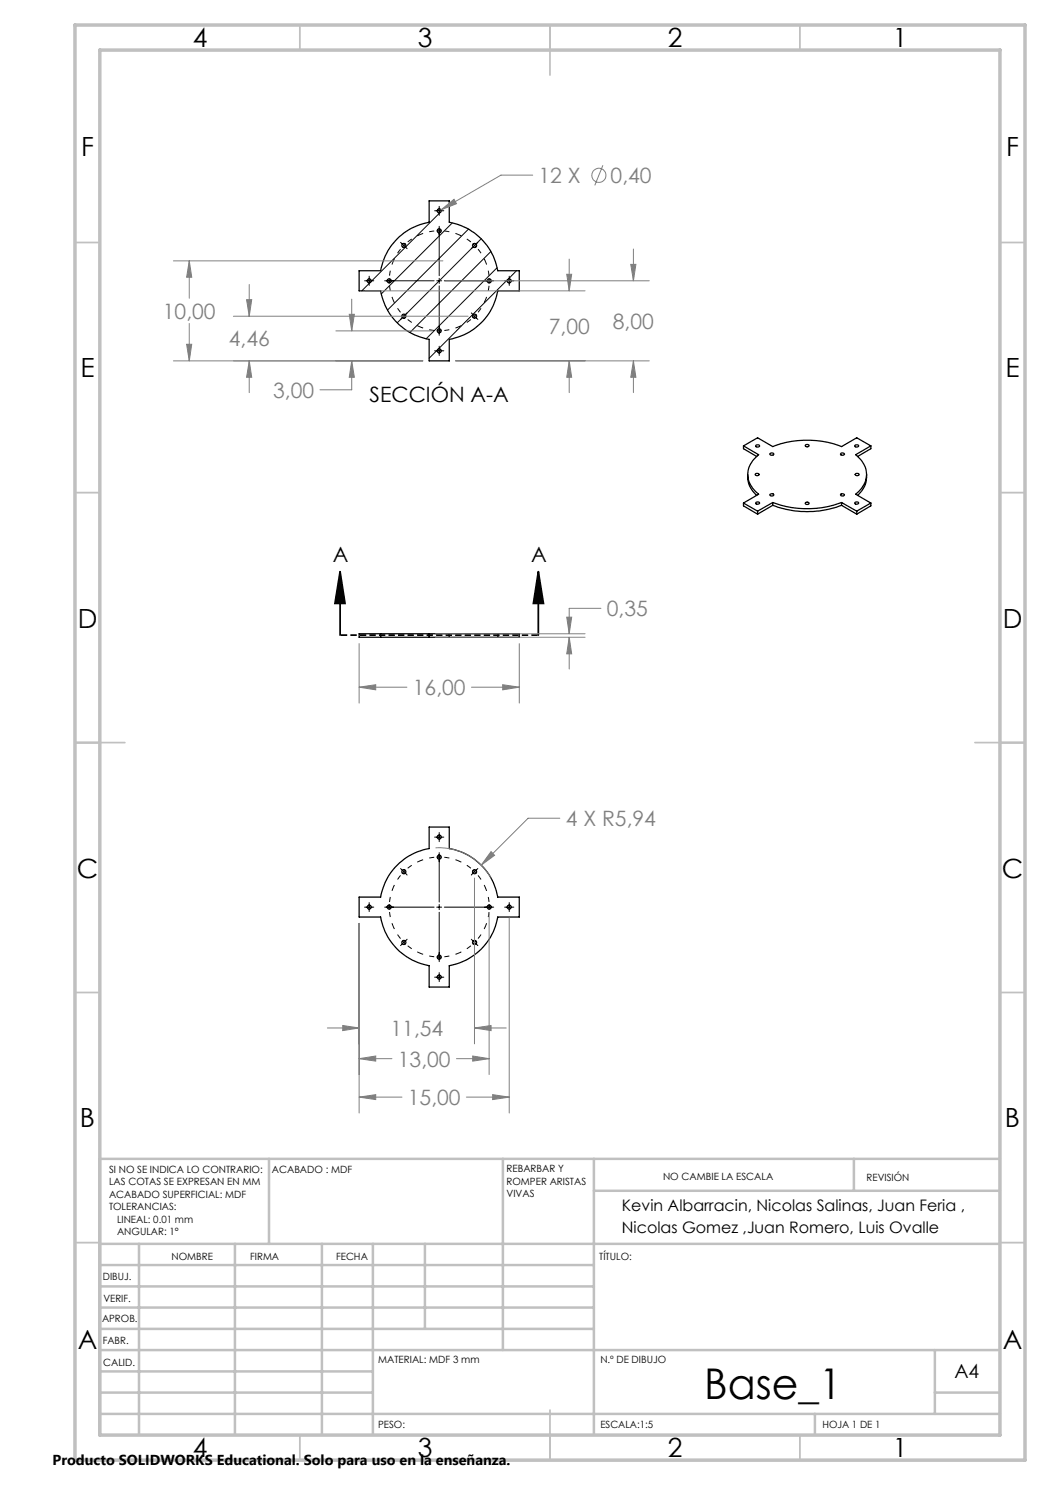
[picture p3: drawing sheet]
<svg xmlns="http://www.w3.org/2000/svg" width="210mm" height="297mm" viewBox="0 0 210 297" stroke-linecap="round" stroke-linejoin="round" font-family="sans-serif">
<g fill="none" stroke="#000" stroke-width=".25">
<path d="M71.8 54.1h4.3a11.9 11.9 0 0 1 9.7-9.7v-4.2h4.1v4.2a11.9 11.9 0 0 1 9.7 9.7h4.3v4.1h-4.3a11.9 11.9 0 0 1-9.7 9.7v4.3h-4.1v-4.3a11.9 11.9 0 0 1-9.7-9.7h-4.3zM148.7 89.2l3 1.7a4.7 4.7 0 0 0 0 7.9l-3 1.8M148.7 89.2l2.8-1.6 3.1 1.7a19.3 19.3 0 0 1 13.7 0l3-1.7 2.9 1.6M148.7 89.2v.5l2.6 1.6M149.5 94.9a4.9 4.9 0 0 0 1.8 4.2M151.1 94.8l.2-.1a.32 .32 0 0 1 .3 0 .32 .32 0 0 1 .2 .3l-.2 .1a.31 .31 0 0 1-.4 0 .31 .31 0 0 1-.1-.3zM151.2 89h.1a.31 .31 0 0 1 .4-.1 .31 .31 0 0 1 .1 .4v.1a.33 .33 0 0 1-.5 0 .33 .33 0 0 1-.1-.4zM154 90.8l.2-.2a.3 .3 0 0 1 .4-.1 .3 .3 0 0 1 .1 .5 .45 .45 0 0 1-.7-.2zM154 98.8h.1a.3 .3 0 0 1 .5-.1 .3 .3 0 0 1 0 .5 .34 .34 0 0 1-.4 0 .34 .34 0 0 1-.2-.4zM161.1 89a.36 .36 0 0 1 .5-.1 .36 .36 0 0 1 .1 .4 .36 .36 0 0 1-.4 .1 .36 .36 0 0 1-.2-.4zM168.1 98.9a.45 .45 0 0 1 .8 .1l-.1 .1a.41 .41 0 0 1-.7-.2zM168.2 90.7l.1-.1a.29 .29 0 0 1 .5 0 .29 .29 0 0 1-.1 .4h-.1a.31 .31 0 0 1-.3 0 .31 .31 0 0 1-.1-.3z"/>
<path d="M171 89h.1a.33 .33 0 0 1 .4-.1 .33 .33 0 0 1 .2 .4l-.1 .1a.31 .31 0 0 1-.5 0 .31 .31 0 0 1-.1-.4zM171.1 94.8l.2-.1a.32 .32 0 0 1 .4 0 .32 .32 0 0 1 .1 .3l-.2 .1a.31 .31 0 0 1-.4 0 .31 .31 0 0 1-.1-.3zM173.3 94.9a4.9 4.9 0 0 1-1.8 4.2M174.2 89.2l-3.1 1.7a4.7 4.7 0 0 1 0 7.9l3.1 1.8M174.2 89.2v.5l-2.7 1.6M148.7 100.6l2.8 1.6M148.7 100.6v.6l2.8 1.6M151.2 100.5l.1-.1a.31 .31 0 0 1 .4 0 .31 .31 0 0 1 .1 .3v.1a.33 .33 0 0 1-.5 .1 .33 .33 0 0 1-.1-.4zM151.5 102.2v.6M154.6 100.5a19.8 19.8 0 0 0 13.7 0M154.6 101.1a19.3 19.3 0 0 0 13.7 0M154.6 100.5l-3.1 1.7"/>
<path d="M154.6 100.5v.6M154.6 101.1l-3.1 1.7M161.1 100.5a.36 .36 0 0 1 .5-.1 .36 .36 0 0 1 .1 .4l-.2 .1a.29 .29 0 0 1-.3 0 .29 .29 0 0 1-.1-.4zM168.3 100.5l3 1.7M168.3 100.5v.6M168.3 101.1l3 1.7M171 100.5l.1-.1a.33 .33 0 0 1 .4-.1 .33 .33 0 0 1 .2 .4l-.1 .1a.36 .36 0 0 1-.6-.3zM171.3 102.2v.6M174.2 100.6l-2.9 1.6M174.2 100.6v.6l-2.9 1.6M76.1 127.5h9.7M76.1 126.7h9.7"/>
<path d="M76.1 126.7h-4.3v.8h4.3M76.1 126.7v.8M85.8 126.7v.8M85.8 126.7h4.1M85.8 127.5h4.1M89.9 127.5h9.7M89.9 126.7h9.7M89.9 126.7v.8M99.6 126.7h4.3v.8h-4.3M99.6 126.7v.8M71.8 179.4h4.3a11.9 11.9 0 0 1 9.7-9.7v-4.3h4.1v4.3a11.9 11.9 0 0 1 9.7 9.7h4.3v4h-4.3a11.9 11.9 0 0 1-9.7 9.7v4.3h-4.1v-4.3a11.9 11.9 0 0 1-9.7-9.7h-4.3z"/>
<circle cx="73.8" cy="56.2" r=".39"/>
<circle cx="77.8" cy="56.2" r=".39"/>
<circle cx="80.8" cy="49.1" r=".4"/>
<circle cx="87.9" cy="46.2" r=".4"/>
<circle cx="87.9" cy="42.2" r=".4"/>
<circle cx="94.9" cy="49.1" r=".4"/>
<circle cx="97.8" cy="56.2" r=".39"/>
<circle cx="101.8" cy="56.2" r=".4"/>
<circle cx="80.8" cy="63.2" r=".4"/>
<circle cx="87.8" cy="70.2" r=".39"/>
<circle cx="87.9" cy="66.2" r=".4"/>
<circle cx="94.9" cy="63.2" r=".4"/>
<circle cx="80.8" cy="174.4" r=".4"/>
<circle cx="87.8" cy="167.4" r=".39"/>
<circle cx="87.9" cy="171.4" r=".4"/>
<circle cx="94.9" cy="174.4" r=".4"/>
<circle cx="73.9" cy="181.4" r=".4"/>
<circle cx="77.8" cy="181.4" r=".4"/>
<circle cx="80.8" cy="188.5" r=".4"/>
<circle cx="87.9" cy="195.4" r=".4"/>
<circle cx="87.9" cy="191.4" r=".4"/>
<circle cx="94.9" cy="188.5" r=".4"/>
<circle cx="97.8" cy="181.4" r=".4"/>
<circle cx="101.8" cy="181.4" r=".4"/>
</g>
<g fill="none" stroke="#000" stroke-width=".2">
<path d="M71.9 54.1l-.1 .1M72.9 56.2h1.9M73.8 55.2v1.9M74 56.5l-1.6 1.7M76.9 56.2h9.9M77.9 55.7v1M80.1 48.5l.7 .6M80.8 49.1l-.4 .4M80.8 49.1l.6 .6M81.1 48.8l-.3 .3M85.9 40.2h-.1M86.9 42.2h1.9"/>
<path d="M87.3 46.2h1M87.3 56.2h1M87.8 41.3v1.8M87.8 45.3v9.8M87.8 55.7v1M87.8 57.2v9.9M87.9 42.6l-13.7 13.7M88.9 56.2h9.8M90.5 44.6l-14.2 14.2M93.7 45.8l-16.2 16.2M94.5 48.8l.4 .3M94.9 49.1l.3 .4"/>
<path d="M94.9 49.1l-13.8 13.9M95.3 48.8l-.4 .3M96.2 47.8l-1 1M97.8 55.7v1M98.2 50.3l-16.2 16.2M99.4 53.5l-14.2 14.3M100.9 56.2h1.9M101.5 56l-13.8 13.8M101.8 55.2v1.9M103.3 54.1l-1.6 1.7M103.9 58.1l-.1 .1M80.4 62.9l.4 .3"/>
<path d="M80.5 63.5l-1.1 1.1M80.8 63.2l.3 .4M80.8 63.2l-.7 .7M81.1 62.9l-.3 .3M86.9 70.2h1.9M87.3 66.1h1M87.5 70l-1.7 1.6M87.8 69.2v1.9M89.9 72.1l-.1 .1M94.3 62.6l.6 .6M94.9 63.2l-.4 .4M94.9 63.2l.7 .7"/>
<path d="M95.2 62.9l-.3 .3M80.1 173.7l.7 .6M80.8 174.3l-.4 .4M80.8 174.3l.6 .7M81.1 174l-.3 .3M86.9 167.4h1.9M87.3 171.4h1M87.8 166.5v1.8M87.8 170.5v9.9M94.5 174l.4 .3M94.9 174.3l.3 .4M94.9 174.3l-.6 .7"/>
<path d="M95.6 173.7l-.7 .6M72.9 181.4h1.9M73.8 180.5v1.8M76.9 181.4h9.9M77.9 180.9v1M80.4 188.1l.4 .4M80.8 188.5l.3 .3M80.8 188.5l-.7 .6M81.4 187.9l-.6 .6M86.9 195.4h1.9M87.3 191.4h1M87.3 181.4h1"/>
<path d="M87.8 180.9v1M87.8 182.5v9.8M87.8 194.5v1.8M88.9 181.4h9.8M94.3 187.9l.6 .6M94.9 188.5l-.4 .3M94.9 188.5l.7 .6M95.2 188.1l-.3 .4M97.8 180.9v1M100.9 181.4h1.9M101.8 180.5v1.8"/>
</g>
<g fill="none" stroke="#808080" stroke-width=".2">
<path d="M106.5 35h-6.3l-12 7M120.6 33.1l-1.6 4M34.7 52.2h53.9M37.9 52.2l.4 3.3h-1zM37.9 52.2v7.5M49.3 59.9h1l-.5 3.3zM49.8 56.9v6.3M70.3 59.8v6.4M73.1 58.2h43.9M88.2 42l2.6-2.1 .5 .8zM89.1 56.2h40.8M113.3 54.9h1l-.5 3.3z"/>
<path d="M113.8 51.8v6.4M126.2 52.9h1l-.5 3.3zM126.7 49.8v6.4M34.7 72.2h49.9M37.3 68.9h1l-.4 3.3zM37.9 64.7v7.5M46.7 63.2h46.9M49.8 72.2l.5 3.3h-1zM49.8 72.2v6.3M67.2 66.2h19.4M69.9 62.9h1l-.6 3.3zM70.3 72.2l.6 3.3h-1z"/>
<path d="M70.3 72.2v5.8h-6.3M91.1 72.2h38.8M113.8 72.2l.5 3.3h-1zM113.8 72.2v6.3M126.7 72.2l.5 3.3h-1zM126.7 72.2v6.3M71.8 137.4l3.3-.5v1.1zM71.8 128.7v11.9M71.8 137.4h9.6M87.1 126.7h29.9M87.1 127.5h29.9M94.3 137.4h9.6"/>
<path d="M100.5 136.9l3.4 .5-3.4 .6zM103.9 128.7v11.9M113.3 123.4h1l-.5 3.3zM113.8 127.5l.5 3.3h-1zM113.8 127.5v6.3M120.2 121.7h-6.4v5M87.1 169.6a11.8 11.8 0 0 1 11 5.9M94.9 175.6v33.2M98.2 170.3l.7 .8-2.7 1.9zM112 163.7h-6.4l-9.4 9.3M71.8 184.7v37.9M97.8 182.7v32.2"/>
<path d="M101.8 183.6v39M65.5 205.6h6.3M68.5 205.1l3.3 .5-3.3 .5zM71.8 211.7l3.3-.5v1zM71.8 219.4l3.3-.5v1zM71.8 211.7h6.6M71.8 219.4h8.6M91.3 211.7h6.5M93.3 219.4h8.5M94.5 211.2l3.3 .5-3.3 .5zM94.9 205.6l3.3-.5v1zM94.9 205.6h6.3"/>
<path d="M98.5 218.9l3.3 .5-3.3 .5z"/>
<circle cx="119.8" cy="35.1" r="1.4"/>
</g>
<g fill="none" stroke="#000" stroke-width=".2" stroke-dasharray="15.2 1.3 1.3 1.3" stroke-dashoffset="14.2" stroke-linecap="butt">
<path d="M77.9 57.2a10 10 0 0 0 2.2 5.3M80.1 49.8a10 10 0 0 0-2.2 5.3M86.8 46.2a10 10 0 0 0-5.3 2.2M94.2 48.4a10 10 0 0 0-5.3-2.2M97.8 55.1a10 10 0 0 0-2.2-5.3M81.5 63.9a10 10 0 0 0 5.3 2.2M88.9 66.1a10 10 0 0 0 5.3-2.2M95.6 62.5a10 10 0 0 0 2.2-5.3M80.1 175.1a10 10 0 0 0-2.2 5.3M86.8 171.5a10 10 0 0 0-5.3 2.2M94.2 173.7a10 10 0 0 0-5.3-2.2M77.9 182.4a10 10 0 0 0 2.2 5.3"/>
<path d="M81.5 189.2a10 10 0 0 0 5.3 2.2M88.9 191.4a10 10 0 0 0 5.3-2.2M95.6 187.7a10 10 0 0 0 2.2-5.3M97.8 180.4a10 10 0 0 0-2.2-5.3"/>
</g>
<path d="M68 114.3l1 6.4h-2zM68 114.3v12.7M107.7 114.3l1 6.4h-2zM107.7 114.3v12.7" fill="none" stroke="#000" stroke-width=".35"/>
<path d="M107.7 127h-39.7" fill="none" stroke="#000" stroke-width=".35" stroke-dasharray="1.3 .6" stroke-dashoffset="-.2" stroke-linecap="butt"/>
<g fill="none" stroke="#c0c0c0" stroke-width=".35">
<path d="M60 5v5M110 5v10M160 5v5M15 48.5h5M200 48.5h5M15 98.5h5M200 98.5h5M15 148.5h10M195 148.5h10M15 198.5h5M200 198.5h5M15 248.5h5"/>
<path d="M200 248.5h5M60 287v5M110 282v10M160 287v5"/>
</g>
<g fill="none" stroke="#c0c0c0" stroke-width=".5">
<path d="M53.8 231.8v17M100.6 231.8v38.2M118.8 231.8v55.2M118.8 238.2h81.2M170.8 231.8v6.4M200 231.8h-180v55.2M20 248.8h180M20 257.3h98.8M20 253h98.8M27.8 248.8v38.2M47 248.8v38.2M64.4 248.8v38.2"/>
<path d="M74.6 248.8v38.2M85 248.8v17M20 265.8h98.8M20 261.5h98.8M20 278.5h54.6M20 274.3h54.6M20 270h180M187 278.5h13M187 270v12.8M20 282.8h180M163 282.8v4.2"/>
</g>
<path d="M15 5h190v287h-190zM20 10h180v277h-180z" fill="none" stroke="#c0c0c0" stroke-width=".7"/>
<path d="M107.7 114.3l1 6.4h-2zM68 114.3l1 6.4h-2z" fill="#000"/>
<g fill="#808080">
<path d="M71.8 137.4l3.3-.5v1.1zM100.5 136.9l3.4 .5-3.4 .6zM113.3 123.4h1l-.5 3.3zM113.8 127.5l.5 3.3h-1zM68.5 205.1l3.3 .5-3.3 .5zM94.9 205.6l3.3-.5v1zM71.8 211.7l3.3-.5v1zM94.5 211.2l3.3 .5-3.3 .5zM71.8 219.4l3.3-.5v1zM98.5 218.9l3.3 .5-3.3 .5zM98.2 170.3l-2 2.7 2.7-1.9zM70.3 72.2l.6 3.3h-1zM69.9 62.9h1l-.6 3.3zM49.8 72.2l.5 3.3h-1zM49.3 59.9h1l-.5 3.3zM113.8 72.2l.5 3.3h-1zM113.3 54.9h1l-.5 3.3zM126.7 72.2l.5 3.3h-1zM126.2 52.9h1l-.5 3.3zM88.2 42l3.1-1.3-.5-.8z"/>
<path d="M37.9 52.2l.4 3.3h-1zM37.3 68.9h1l-.4 3.3z"/>
</g>
<text font-size="8.5" x="140.9" y="279.7">Base_1</text>
<g font-size="5.3">
<text x="38.5" y="9.5">4</text>
<text x="83.5" y="9.5">3</text>
<text x="133.6" y="9.5">2</text>
<text x="178.6" y="9.5">1</text>
<text x="16.2" y="31.2">F</text>
<text x="201.2" y="31.2">F</text>
<text x="16.1" y="75.5">E</text>
<text x="201.1" y="75.5">E</text>
<text x="15.5" y="125.5">D</text>
<text x="200.5" y="125.5">D</text>
<text x="15.4" y="175.5">C</text>
<text x="200.4" y="175.5">C</text>
<text x="16" y="225.5">B</text>
<text x="201" y="225.5">B</text>
<text x="15.5" y="269.7">A</text>
<text x="200.5" y="269.7">A</text>
<text x="38.5" y="291.5">4</text>
<text x="83.5" y="291.5">3</text>
<text x="133.6" y="291.5">2</text>
<text x="178.6" y="291.5">1</text>
</g>
<g font-size="4.2" fill="#808080">
<text x="107.7" y="36.6">12 X</text>
<text x="122.1" y="36.6">0,40</text>
<text x="32.6" y="63.7">10,00</text>
<text x="122.6" y="65.7">8,00</text>
<text x="45.7" y="69.3">4,46</text>
<text x="109.7" y="66.7">7,00</text>
<text x="54.6" y="79.5">3,00</text>
<text x="121.4" y="123.3">0,35</text>
<text x="82.6" y="139">16,00</text>
<text x="113.2" y="165.2">4 X R5,94</text>
<text x="78.1" y="207.2">11,54</text>
<text x="79.6" y="213.3">13,00</text>
<text x="81.6" y="221">15,00</text>
</g>
<g font-size="4.2">
<text x="73.9" y="80.3">SECCIÓN A-A</text>
<text x="66.6" y="112.4">A</text>
<text x="106.3" y="112.4">A</text>
</g>
<text font-size="3.9" x="190.9" y="275.5">A4</text>
<g font-size="3.2">
<text x="124.4" y="242.2">Kevin Albarracin, Nicolas Salinas, Juan Feria ,</text>
<text x="124.4" y="246.6">Nicolas Gomez ,Juan Romero, Luis Ovalle</text>
</g>
<text font-size="2.9" x="10.5" y="292.9">Producto SOLIDWORKS Educational. Solo para uso en la enseñanza.</text>
<g font-size="2">
<text x="21.8" y="234.6">SI NO SE INDICA LO CONTRARIO:</text>
<text x="21.8" y="237.1">LAS COTAS SE EXPRESAN EN MM</text>
<text x="21.8" y="239.6">ACABADO SUPERFICIAL: MDF</text>
<text x="54.4" y="234.6">ACABADO : MDF</text>
<text x="101.3" y="234.5">REBARBAR Y</text>
<text x="101.3" y="237">ROMPER ARISTAS</text>
<text x="101.3" y="239.5">VIVAS</text>
<text x="132.6" y="236">NO CAMBIE LA ESCALA</text>
<text x="173.3" y="236.2">REVISIÓN</text>
<text x="21.8" y="242.1">TOLERANCIAS:</text>
<text x="23.4" y="244.6">LINEAL: 0.01 mm</text>
<text x="23.4" y="247.1">ANGULAR: 1°</text>
<text x="34.3" y="252">NOMBRE</text>
<text x="50" y="251.9">FIRMA</text>
<text x="67.2" y="251.9">FECHA</text>
<text x="119.9" y="251.9">TÍTULO:</text>
<text x="20.6" y="256.1">DIBUJ.</text>
<text x="20.7" y="260.3">VERIF.</text>
<text x="20.4" y="264.4">APROB.</text>
<text x="20.5" y="268.8">FABR.</text>
<text x="20.7" y="273.1">CALID.</text>
<text x="75.6" y="272.5">MATERIAL: MDF 3 mm</text>
<text x="120.1" y="272.5">N.º DE DIBUJO</text>
<text x="75.6" y="285.5">PESO:</text>
<text x="120.1" y="285.6">ESCALA:1:5</text>
<text x="164.5" y="285.6">HOJA 1 DE 1</text>
</g>
</svg>
